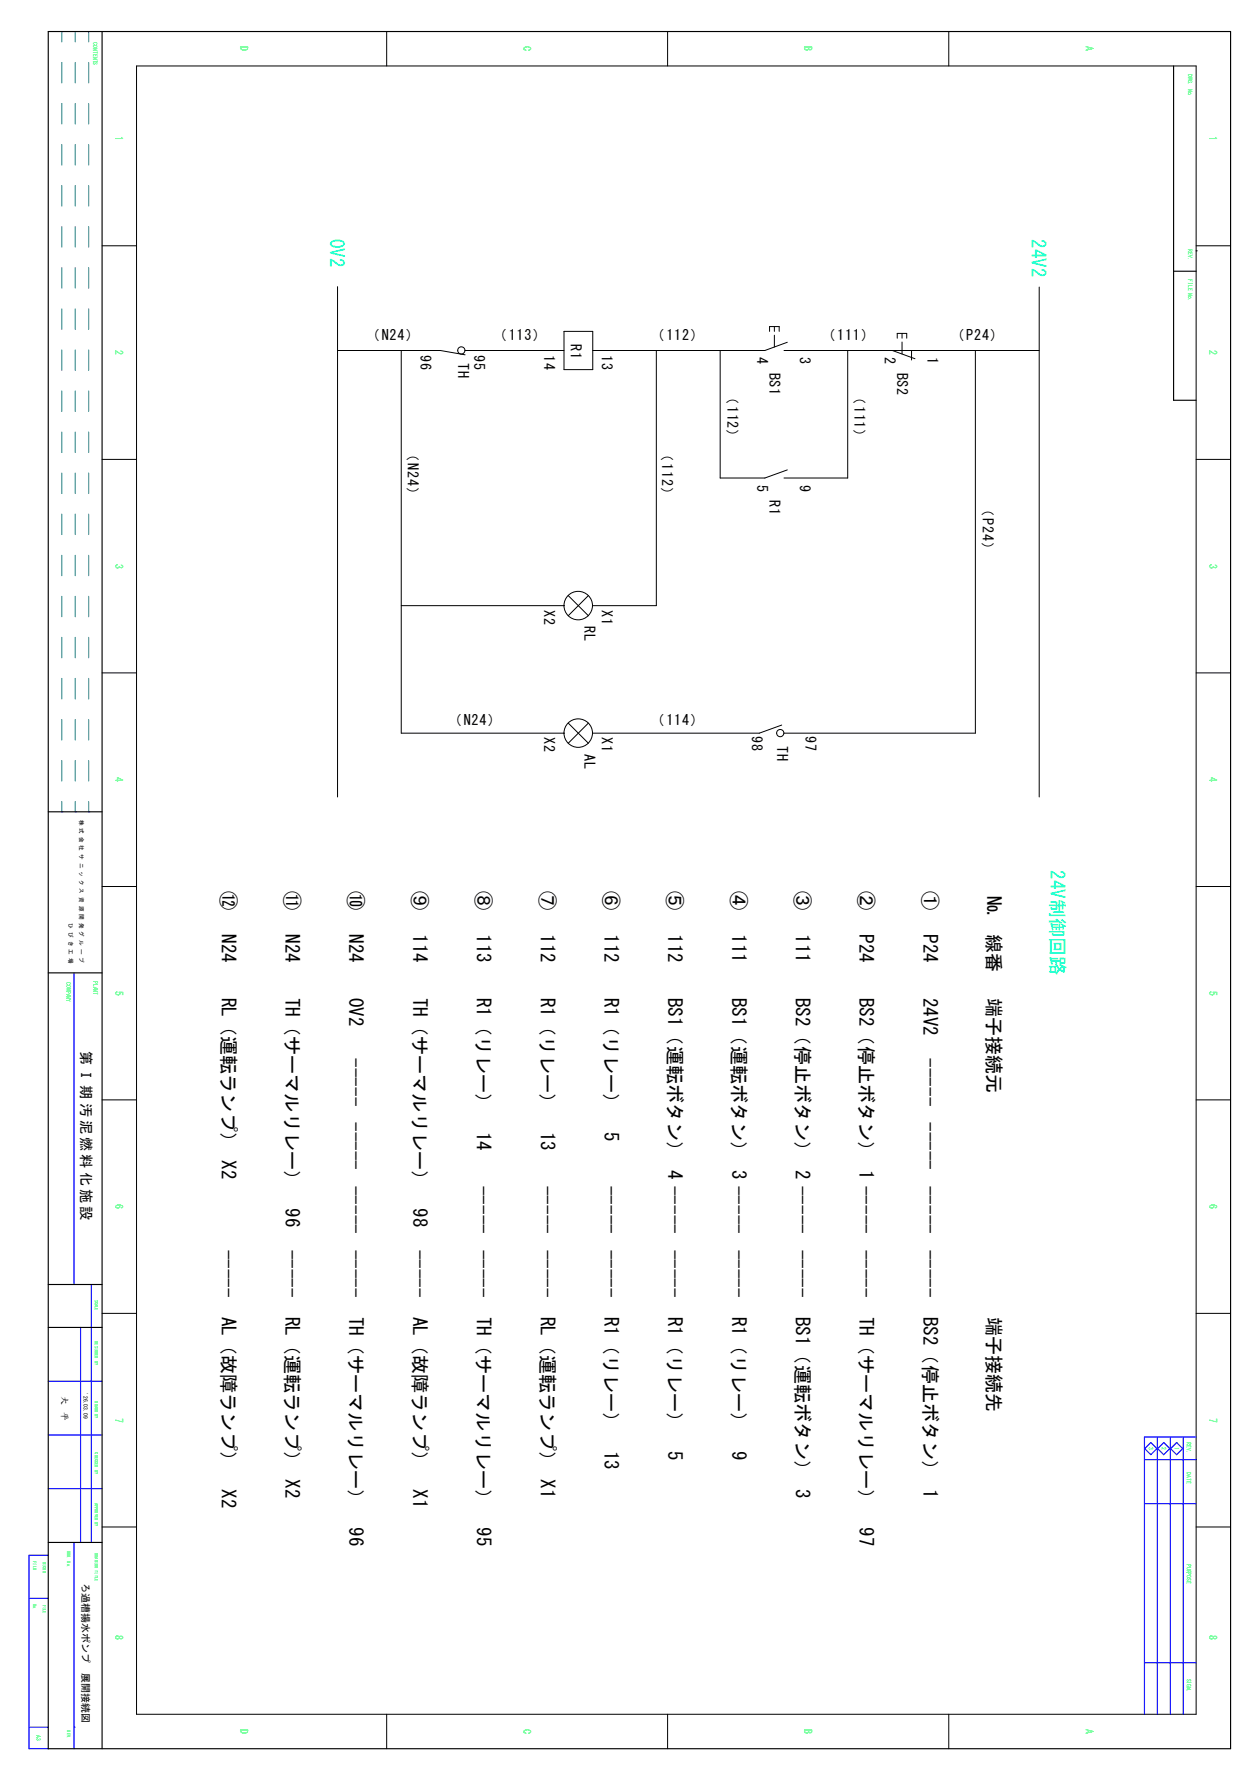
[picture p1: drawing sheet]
<svg xmlns="http://www.w3.org/2000/svg" width="210mm" height="297mm" viewBox="0 0 210 297" stroke-linecap="round" stroke-linejoin="round" font-family="sans-serif">
<g fill="none" stroke="#000" stroke-width=".17">
<path d="M22.8 11h177.1v275.6h-177.1zM64.6 5.3v5.7M111.6 5.3v5.7M158.6 5.3v5.7M17.1 41.1h5.7M56.4 58.6h17.2l4.1 .7M56.4 47.9v85.3M67.1 58.6v64h27.2M77.7 58.6h16.6M94.3 55.4h4.8v6.4h-4.8zM109.7 58.6v42.6h-10.6M120.4 58.6v21.3h7.4l3.8-1.4"/>
<path d="M128.6 55.4v-.8h1.6v.8M129.4 54.6v.8M129.4 56v2M131 58.6h42.7M131.6 57.2l-3.8 1.4h-28.7M141.7 58.6v21.3h-10.7M149.1 58.6l3.8 1.4M149.9 56.5v-.8h1.6v.8M150.7 55.7v.8M150.7 57.2v2M152.3 58.6v1.6M163 58.6v64h-32"/>
<path d="M173.7 48v85.2M199.9 41.1h5.8M17.1 76.8h5.7M199.9 76.8h5.8M95 99.5l3.3 3.4M98.3 99.5l-3.3 3.4M17.1 112.5h5.7M67.1 101.2h27.2M199.9 112.5h5.8M95 120.9l3.3 3.3M98.3 120.9l-3.3 3.3M130.6 121.2l-3.7 1.4h-27.8"/>
<path d="M17.1 148.2h5.7M199.9 148.2h5.8M17.1 183.9h5.7M199.9 183.9h5.8M17.1 219.5h5.7M199.9 219.5h5.8M17.1 255.2h5.7M199.9 255.2h5.8M64.6 286.6v5.7M111.6 286.6v5.7M158.6 286.6v5.7"/>
<circle cx="77.1" cy="58.6" r=".61"/>
<circle cx="96.6" cy="101.2" r="2.38"/>
<circle cx="96.6" cy="122.5" r="2.38"/>
<circle cx="130.4" cy="122.5" r=".61"/>
</g>
<g fill="none" stroke="#008080" stroke-width=".17">
<path d="M10.3 5.3h.1M10.3 5.3v1.7M10.3 10.4v3.5M10.3 17.3v3.4M12.6 5.3h.1M12.6 5.3v1.7M12.6 10.4v3.5M12.6 17.3v3.4M14.8 5.3h.1M14.8 5.3v1.7M14.8 10.4v3.5M14.8 17.3v3.4"/>
<path d="M10.3 24.2v3.4M10.3 31v3.5M10.3 37.9v3.4M12.6 24.2v3.4M12.6 31v3.5M12.6 37.9v3.4M14.8 24.2v3.4M14.8 31v3.5M14.8 37.9v3.4M10.3 44.7v3.5M10.3 51.6v3.5M10.3 58.5v3.4"/>
<path d="M12.6 44.7v3.5M12.6 51.6v3.5M12.6 58.5v3.4M14.8 44.7v3.5M14.8 51.6v3.5M14.8 58.5v3.4M10.3 65.3v3.5M10.3 72.2v3.4M10.3 79.1v3.4M12.6 65.3v3.5M12.6 72.2v3.4M12.6 79.1v3.4"/>
<path d="M14.8 65.3v3.5M14.8 72.2v3.4M14.8 79.1v3.4M10.3 85.9v3.5M10.3 92.8v3.4M10.3 99.7v3.4M12.6 85.9v3.5M12.6 92.8v3.4M12.6 99.7v3.4M14.8 85.9v3.5M14.8 92.8v3.4M14.8 99.7v3.4"/>
<path d="M10.3 106.5v3.5M10.3 113.4v3.4M12.6 106.5v3.5M12.6 113.4v3.4M14.8 106.5v3.5M14.8 113.4v3.4M10.3 120.3v3.4M10.3 127.1v3.5M10.3 134v1.7M12.6 120.3v3.4M12.6 127.1v3.5M12.6 134v1.7"/>
<path d="M14.8 120.3v3.4M14.8 127.1v3.5M14.8 134v1.7"/>
</g>
<g fill="none" stroke="#00f" stroke-width=".19">
<path d="M10.3 135.7h.1M12.6 135.7h.1M14.8 135.7h.1M12.4 162.6v52.1M15.3 214.7v43.1M8.1 239.9h9M8.1 230.9h9M13.5 221.9v35.9M8.1 260h-3.3v32.3h3.3M8.1 248.8h9M12.4 257.8v34.5M191.3 244h8.6"/>
<path d="M191.3 251.4h8.6M192.3 241.1l1 1-1 1.1-1-1.1zM193.4 240.2v46.4M194.5 241.1l1 1-1 1.1-1-1.1zM195.6 240.2v46.4M196.6 241.1l1.1 1-1.1 1.1-1-1.1zM197.7 240.2v46.4M199.9 240.2h-8.6v46.4M4.8 267.2h3.3M191.3 277.9h8.6M4.8 288.7h3.3M12.4 288.7h.1"/>
</g>
<path d="M8.1 5.3h197.6v287h-197.6zM17.1 5.3v287M196.1 11v55.9h3.8M196.1 45.3h3.8M199.9 41.9h.1M8.1 135.7h9M8.1 162.6h9M8.1 214.7h9M8.1 221.9h9M8.1 257.8h9" fill="none" stroke="#000" stroke-width=".19"/>
<g font-size="3.2" fill="#0ff">
<text x="55.2" y="39.9" transform="rotate(90 55.2 39.9)">0V2</text>
<text x="172.4" y="40" transform="rotate(90 172.4 40)">24V2</text>
<text x="175.6" y="145.5" transform="rotate(90 175.6 145.5)">24V制御回路</text>
</g>
<g font-size="3.2">
<text x="37.1" y="148.9" transform="rotate(90 37.1 148.9)">⑫</text>
<text x="47.7" y="148.9" transform="rotate(90 47.7 148.9)">⑪</text>
<text x="58.4" y="148.9" transform="rotate(90 58.4 148.9)">⑩</text>
<text x="69" y="148.9" transform="rotate(90 69 148.9)">⑨</text>
<text x="79.7" y="148.9" transform="rotate(90 79.7 148.9)">⑧</text>
<text x="90.4" y="148.9" transform="rotate(90 90.4 148.9)">⑦</text>
<text x="101" y="148.9" transform="rotate(90 101 148.9)">⑥</text>
<text x="111.7" y="148.9" transform="rotate(90 111.7 148.9)">⑤</text>
<text x="122.3" y="148.9" transform="rotate(90 122.3 148.9)">④</text>
<text x="133" y="148.9" transform="rotate(90 133 148.9)">③</text>
<text x="143.7" y="148.9" transform="rotate(90 143.7 148.9)">②</text>
<text x="154.3" y="148.9" transform="rotate(90 154.3 148.9)">①</text>
<text x="165" y="149.7" transform="rotate(90 165 149.7)">№</text>
<text x="37.1" y="156.1" transform="rotate(90 37.1 156.1)">N24</text>
<text x="47.7" y="156.1" transform="rotate(90 47.7 156.1)">N24</text>
<text x="58.4" y="156.1" transform="rotate(90 58.4 156.1)">N24</text>
<text x="69" y="156.1" transform="rotate(90 69 156.1)">114</text>
<text x="79.7" y="156.1" transform="rotate(90 79.7 156.1)">113</text>
<text x="90.4" y="156.1" transform="rotate(90 90.4 156.1)">112</text>
<text x="101" y="156.1" transform="rotate(90 101 156.1)">112</text>
<text x="111.7" y="156.1" transform="rotate(90 111.7 156.1)">112</text>
<text x="122.3" y="156.1" transform="rotate(90 122.3 156.1)">111</text>
<text x="133" y="156.1" transform="rotate(90 133 156.1)">111</text>
<text x="143.7" y="156.1" transform="rotate(90 143.7 156.1)">P24</text>
<text x="154.3" y="156.1" transform="rotate(90 154.3 156.1)">P24</text>
<text x="165" y="156.1" transform="rotate(90 165 156.1)">線番</text>
<text x="37.1" y="166.8" transform="rotate(90 37.1 166.8)">RL（運転ランプ） X2</text>
<text x="47.7" y="166.8" transform="rotate(90 47.7 166.8)">TH（サーマルリレー）　96</text>
<text x="58.4" y="166.8" transform="rotate(90 58.4 166.8)">0V2</text>
<text x="69" y="166.8" transform="rotate(90 69 166.8)">TH（サーマルリレー）　98</text>
<text x="79.7" y="166.8" transform="rotate(90 79.7 166.8)">R1（リレー）　14</text>
<text x="90.4" y="166.8" transform="rotate(90 90.4 166.8)">R1（リレー）　13</text>
<text x="101" y="166.8" transform="rotate(90 101 166.8)">R1（リレー）　5</text>
<text x="111.7" y="166.8" transform="rotate(90 111.7 166.8)">BS1（運転ボタン） 4 -----</text>
<text x="122.3" y="166.8" transform="rotate(90 122.3 166.8)">BS1（運転ボタン） 3 -----</text>
<text x="133" y="166.8" transform="rotate(90 133 166.8)">BS2（停止ボタン） 2 -----</text>
<text x="143.7" y="166.8" transform="rotate(90 143.7 166.8)">BS2（停止ボタン） 1 -----</text>
<text x="154.3" y="166.8" transform="rotate(90 154.3 166.8)">24V2</text>
<text x="165" y="166.8" transform="rotate(90 165 166.8)">端子接続元</text>
<text x="58.4" y="176.9" transform="rotate(90 58.4 176.9)">-----</text>
<text x="154.3" y="176.9" transform="rotate(90 154.3 176.9)">-----</text>
<text x="58.4" y="187.6" transform="rotate(90 58.4 187.6)">-----</text>
<text x="154.3" y="187.6" transform="rotate(90 154.3 187.6)">-----</text>
<text x="58.4" y="198.2" transform="rotate(90 58.4 198.2)">-----</text>
<text x="79.7" y="198.2" transform="rotate(90 79.7 198.2)">-----</text>
<text x="90.4" y="198.2" transform="rotate(90 90.4 198.2)">-----</text>
<text x="101" y="198.2" transform="rotate(90 101 198.2)">-----</text>
<text x="154.3" y="198.2" transform="rotate(90 154.3 198.2)">-----</text>
<text x="37.1" y="208.9" transform="rotate(90 37.1 208.9)">-----</text>
<text x="47.7" y="208.9" transform="rotate(90 47.7 208.9)">-----</text>
<text x="58.4" y="208.9" transform="rotate(90 58.4 208.9)">-----</text>
<text x="69" y="208.9" transform="rotate(90 69 208.9)">-----</text>
<text x="79.7" y="208.9" transform="rotate(90 79.7 208.9)">-----</text>
<text x="90.4" y="208.9" transform="rotate(90 90.4 208.9)">-----</text>
<text x="101" y="208.9" transform="rotate(90 101 208.9)">-----</text>
<text x="111.7" y="208.9" transform="rotate(90 111.7 208.9)">-----</text>
<text x="122.3" y="208.9" transform="rotate(90 122.3 208.9)">-----</text>
<text x="133" y="208.9" transform="rotate(90 133 208.9)">-----</text>
<text x="143.7" y="208.9" transform="rotate(90 143.7 208.9)">-----</text>
<text x="154.3" y="208.9" transform="rotate(90 154.3 208.9)">-----</text>
<text x="37.1" y="220.1" transform="rotate(90 37.1 220.1)">AL（故障ランプ）　X2</text>
<text x="47.7" y="220.1" transform="rotate(90 47.7 220.1)">RL（運転ランプ） X2</text>
<text x="58.4" y="220.1" transform="rotate(90 58.4 220.1)">TH（サーマルリレー）　96</text>
<text x="69" y="220.1" transform="rotate(90 69 220.1)">AL（故障ランプ）　X1</text>
<text x="79.7" y="220.1" transform="rotate(90 79.7 220.1)">TH（サーマルリレー）　95</text>
<text x="90.4" y="220.1" transform="rotate(90 90.4 220.1)">RL（運転ランプ） X1</text>
<text x="101" y="220.1" transform="rotate(90 101 220.1)">R1（リレー）　13</text>
<text x="111.7" y="220.1" transform="rotate(90 111.7 220.1)">R1（リレー）　5</text>
<text x="122.3" y="220.1" transform="rotate(90 122.3 220.1)">R1（リレー）　9</text>
<text x="133" y="220.1" transform="rotate(90 133 220.1)">BS1（運転ボタン） 3</text>
<text x="143.7" y="220.1" transform="rotate(90 143.7 220.1)">TH（サーマルリレー）　97</text>
<text x="154.3" y="220.1" transform="rotate(90 154.3 220.1)">BS2（停止ボタン） 1</text>
<text x="165" y="220.1" transform="rotate(90 165 220.1)">端子接続先</text>
</g>
<g font-size="2.4">
<text x="61.2" y="56.8">（N24）</text>
<text x="70.3" y="59.3" transform="rotate(90 70.3 59.3)">96</text>
<text x="79.3" y="59.3" transform="rotate(90 79.3 59.3)">95</text>
<text x="82.4" y="56.8">（113）</text>
<text x="90.9" y="59.3" transform="rotate(90 90.9 59.3)">14</text>
<text x="95.4" y="57.4" transform="rotate(90 95.4 57.4)">R1</text>
<text x="100.6" y="59.3" transform="rotate(90 100.6 59.3)">13</text>
<text x="108.7" y="56.8">（112）</text>
<text x="126.5" y="59.7" transform="rotate(90 126.5 59.7)">4</text>
<text x="133.7" y="59.7" transform="rotate(90 133.7 59.7)">3</text>
<text x="137.3" y="56.8">（111）</text>
<text x="147.9" y="59.7" transform="rotate(90 147.9 59.7)">2</text>
<text x="155" y="59.7" transform="rotate(90 155 59.7)">1</text>
<text x="158.8" y="56.8">（P24）</text>
<text x="76.6" y="60.7" transform="rotate(90 76.6 60.7)">TH</text>
<text x="121.6" y="65.2" transform="rotate(90 121.6 65.2)">（112）</text>
<text x="128.6" y="62.3" transform="rotate(90 128.6 62.3)">BS1</text>
<text x="142.8" y="65.2" transform="rotate(90 142.8 65.2)">（111）</text>
<text x="149.9" y="62.3" transform="rotate(90 149.9 62.3)">BS2</text>
<text x="68.2" y="74.8" transform="rotate(90 68.2 74.8)">（N24）</text>
<text x="110.6" y="74.8" transform="rotate(90 110.6 74.8)">（112）</text>
<text x="126.5" y="81" transform="rotate(90 126.5 81)">5</text>
<text x="128.6" y="83.6" transform="rotate(90 128.6 83.6)">R1</text>
<text x="133.7" y="81" transform="rotate(90 133.7 81)">9</text>
<text x="164.3" y="83.9" transform="rotate(90 164.3 83.9)">（P24）</text>
<text x="90.9" y="101.9" transform="rotate(90 90.9 101.9)">X2</text>
<text x="100.6" y="101.9" transform="rotate(90 100.6 101.9)">X1</text>
<text x="97.7" y="104.7" transform="rotate(90 97.7 104.7)">RL</text>
<text x="74.9" y="121.2">（N24）</text>
<text x="90.9" y="123.3" transform="rotate(90 90.9 123.3)">X2</text>
<text x="100.6" y="123.3" transform="rotate(90 100.6 123.3)">X1</text>
<text x="108.7" y="121.2">（114）</text>
<text x="125.6" y="123" transform="rotate(90 125.6 123)">98</text>
<text x="129.9" y="124.7" transform="rotate(90 129.9 124.7)">TH</text>
<text x="134.6" y="123" transform="rotate(90 134.6 123)">97</text>
<text x="97.7" y="126" transform="rotate(90 97.7 126)">AL</text>
<text x="13.6" y="175.7" transform="rotate(90 13.6 175.7)">第 Ⅰ 期 汚 泥 燃 料 化 施 設</text>
</g>
<g font-size="1.7" fill="#0f0">
<text x="40.2" y="7.7" transform="rotate(90 40.2 7.7)">D</text>
<text x="87.5" y="7.7" transform="rotate(90 87.5 7.7)">C</text>
<text x="134.4" y="7.7" transform="rotate(90 134.4 7.7)">B</text>
<text x="181.5" y="7.7" transform="rotate(90 181.5 7.7)">A</text>
<text x="19.3" y="22.8" transform="rotate(90 19.3 22.8)">1</text>
<text x="202.1" y="22.8" transform="rotate(90 202.1 22.8)">1</text>
<text x="19.3" y="58.5" transform="rotate(90 19.3 58.5)">2</text>
<text x="202.1" y="58.5" transform="rotate(90 202.1 58.5)">2</text>
<text x="19.3" y="94.2" transform="rotate(90 19.3 94.2)">3</text>
<text x="202.1" y="94.2" transform="rotate(90 202.1 94.2)">3</text>
<text x="19.3" y="129.9" transform="rotate(90 19.3 129.9)">4</text>
<text x="202.1" y="129.9" transform="rotate(90 202.1 129.9)">4</text>
<text x="19.3" y="165.6" transform="rotate(90 19.3 165.6)">5</text>
<text x="202.1" y="165.6" transform="rotate(90 202.1 165.6)">5</text>
<text x="19.3" y="201.3" transform="rotate(90 19.3 201.3)">6</text>
<text x="202.1" y="201.3" transform="rotate(90 202.1 201.3)">6</text>
<text x="19.3" y="237" transform="rotate(90 19.3 237)">7</text>
<text x="202.1" y="237" transform="rotate(90 202.1 237)">7</text>
<text x="19.3" y="273.4" transform="rotate(90 19.3 273.4)">8</text>
<text x="202.1" y="273.4" transform="rotate(90 202.1 273.4)">8</text>
<text x="40.2" y="289" transform="rotate(90 40.2 289)">D</text>
<text x="87.5" y="289" transform="rotate(90 87.5 289)">C</text>
<text x="134.4" y="289" transform="rotate(90 134.4 289)">B</text>
<text x="181.5" y="289" transform="rotate(90 181.5 289)">A</text>
</g>
<text font-size="1.7" x="13.7" y="264.5" transform="rotate(90 13.7 264.5)">ろ過槽揚水ポンプ　展開接続図</text>
<g font-size="1.4">
<text x="10.3" y="233.4" transform="rotate(90 10.3 233.4)">大</text>
<text x="10.3" y="236" transform="rotate(90 10.3 236)">平</text>
</g>
<g font-size="1" fill="#0f0">
<text x="15.6" y="7.1" transform="rotate(90 15.6 7.1)">CONTENTS</text>
<text x="198.5" y="12.4" transform="rotate(90 198.5 12.4)">DWG. No.</text>
<text x="198.5" y="41.7" transform="rotate(90 198.5 41.7)">REV.</text>
<text x="198.5" y="46.7" transform="rotate(90 198.5 46.7)">FILE No.</text>
<text x="11.1" y="164.1" transform="rotate(90 11.1 164.1)">COMPANY</text>
<text x="15.6" y="164" transform="rotate(90 15.6 164)">PLANT</text>
<text x="192" y="241.8" transform="rotate(90 192 241.8)">3</text>
<text x="194.2" y="241.8" transform="rotate(90 194.2 241.8)">2</text>
<text x="196.3" y="241.9" transform="rotate(90 196.3 241.9)">1</text>
<text x="198.4" y="241" transform="rotate(90 198.4 241)">REV.</text>
<text x="198.4" y="246.1" transform="rotate(90 198.4 246.1)">DATE</text>
<text x="198.4" y="261.4" transform="rotate(90 198.4 261.4)">PURPOSE</text>
<text x="198.4" y="280.6" transform="rotate(90 198.4 280.6)">SIGN.</text>
<text x="6.1" y="290.1" transform="rotate(90 6.1 290.1)">A3</text>
</g>
<g font-size="1">
<text x="13.3" y="137" transform="rotate(90 13.3 137)">株 式 会 社 サ ニ ッ ク ス 資 源 開 発 グ ル ー プ</text>
<text x="11.5" y="154.4" transform="rotate(90 11.5 154.4)">ひ び き 工 場</text>
<text x="13.9" y="232.9" transform="rotate(90 13.9 232.9)">'26.03.09</text>
</g>
<g font-size=".7" fill="#0f0">
<text x="15.9" y="217.2" transform="rotate(90 15.9 217.2)">SCALE</text>
<text x="15.9" y="224.2" transform="rotate(90 15.9 224.2)">DESIGNED BY</text>
<text x="15.9" y="234.3" transform="rotate(90 15.9 234.3)">DRAWN BY</text>
<text x="15.9" y="242.8" transform="rotate(90 15.9 242.8)">CHECKED BY</text>
<text x="15.9" y="251.2" transform="rotate(90 15.9 251.2)">APPROVED BY</text>
<text x="5.5" y="261" transform="rotate(90 5.5 261)">FILM</text>
<text x="7.1" y="261.1" transform="rotate(90 7.1 261.1)">MICRO</text>
<text x="11.2" y="259.2" transform="rotate(90 11.2 259.2)">DWG. No.</text>
<text x="15.9" y="259.6" transform="rotate(90 15.9 259.6)">DRAWING TITLE</text>
<text x="5.5" y="268.1" transform="rotate(90 5.5 268.1)">No.</text>
<text x="7.1" y="268.2" transform="rotate(90 7.1 268.2)">FILE</text>
<text x="11.2" y="289.3" transform="rotate(90 11.2 289.3)">REV.</text>
</g>
</svg>
